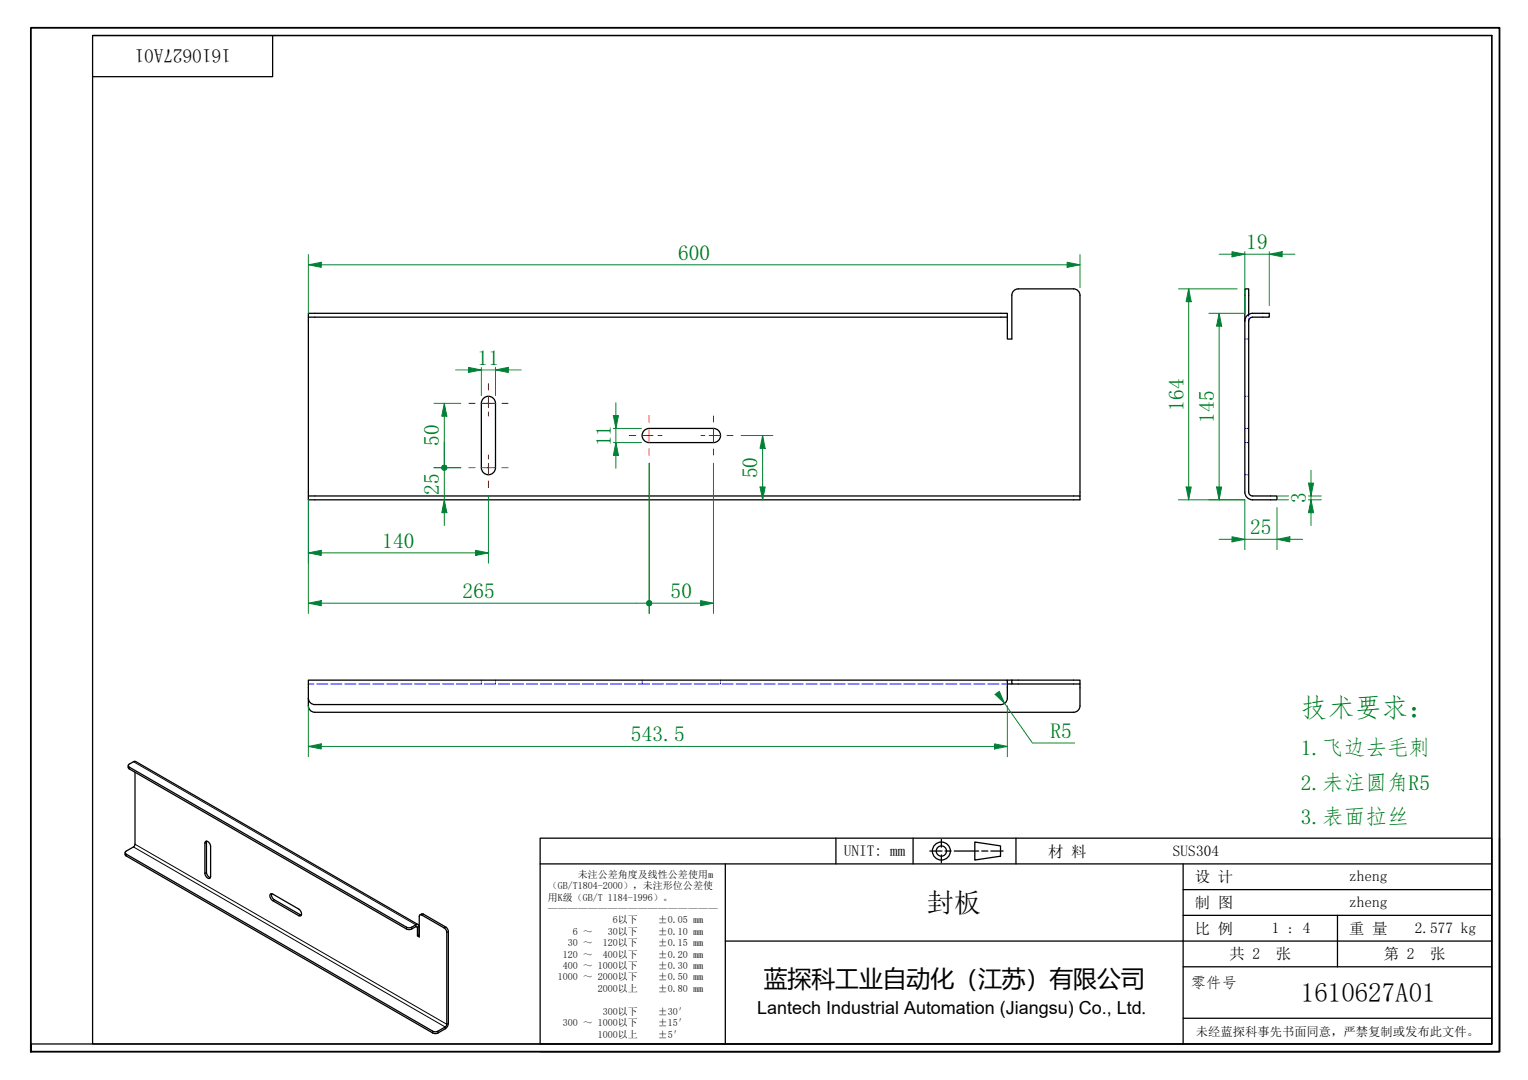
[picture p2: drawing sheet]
<svg xmlns="http://www.w3.org/2000/svg" width="297mm" height="210mm" viewBox="0 0 297 210" stroke-linecap="round" stroke-linejoin="round" font-family="sans-serif">
<g fill="none" stroke="#000" stroke-width=".25">
<path d="M59.9 60.9h135.9v.7h-135.9zM59.9 61.6v34.8M94.1 77.3a1.38 1.38 0 0 1 1.5-.1 1.38 1.38 0 0 1 .7 1.2v12.5a1.37 1.37 0 0 1-1.4 1.4 1.37 1.37 0 0 1-1.3-1.4v-12.5v-.4zM195.8 61.6v4.3h.9v-8.5a1.25 1.25 0 0 1 1.2-1.3h10.8a1.25 1.25 0 0 1 1.2 1.3v39M242.7 61.1v-5h-.7v39.5a1.5 1.5 0 0 0 1.5 1.5h4.7v-.7h-4.7a.75 .75 0 0 1-.8-.8v-33.2a.75 .75 0 0 1 .8-.8h3.2v-.7h-3.2a1.5 1.5 0 0 0-1.5 1.5M59.9 96.4h150v.7h-150zM125.4 83.5l.8-.2h12.5a1.38 1.38 0 0 1 1.4 1.3 1.38 1.38 0 0 1-1.4 1.4h-12.5a1.37 1.37 0 0 1-1.3-.9 1.37 1.37 0 0 1 .5-1.6zM195.8 132.2h14.1v.7h-13.2v-.7M195.8 132.9h.9M209.9 132.9v4.3a1.25 1.25 0 0 1-1.2 1.2h-147.5a1.25 1.25 0 0 1-1.3-1.2v-5h135.9v3.5a1.25 1.25 0 0 1-1.2 1.2h-133.4a1.25 1.25 0 0 1-1.3-1.2M24.9 148.8l.1 .5 .1 .1 53.9 31.2 .7 .1 1.4-.6v1.8l.3-.2M26.2 150.1v14.1l-.3 .4-1.5 .9v.4l59.7 34.5 .7 .1 1.8-.9 .3-.5-.1-18-.5-.7-4.5-2.6-.3 .3v4l-.4-.2"/>
<path d="M24.3 165.7v.5l.2 .2 59.6 34.4 .7 .1 1.9-1 .4-.8v-18.2l-.4-.7-4.4-2.5-.2-.1-.5 .2M39.9 163.6a.81 .81 0 0 1 1 .9v5.9a.42 .42 0 0 1-.3 .4 .42 .42 0 0 1-.5-.4l-.3-.7zM40.2 163.5l-.1 6a1.11 1.11 0 0 0 .8 1.1M52.5 173.8l.2-.1 .3 .1 5.1 2.9a.81 .81 0 0 1 .2 1.3l-5.3-3a1.06 1.06 0 0 1-.5-1.2zM52.8 173.7a1.12 1.12 0 0 0 .5 1.2l5.3 3M81.3 179.7l-54.9-31.7h-.5l-.9 .7 .1 .4 53.9 31.1 .7 .1 1.3-.6h.3l.1 .4 .1 1.7"/>
</g>
<g fill="none" stroke="#00f" stroke-width=".19">
<path d="M242 65.9h.2M242 77h.2M242.5 65.9h.2M242.5 77h.2M242.7 61.1v.4M242.7 62v.4M242 86h.2M242 83.3h.2M242 92.3h.2M242.5 86h.2M242.5 83.3h.2M242.5 92.3h.2"/>
<path d="M59.9 132.9h1.1M61.6 132.9h2.2M64.3 132.9h2.2M67 132.9h2.2M69.7 132.9h2.2M72.4 132.9h2.2M75.2 132.9h2.1M77.9 132.9h2.2M80.6 132.9h2.2M83.3 132.9h2.2M86 132.9h2.2M88.8 132.9h2.1"/>
<path d="M91.5 132.9h2.1M93.6 132.2v.2M93.6 132.7v.2M94.2 132.9h2.2M96.3 132.2v.2M96.3 132.7v.2M96.9 132.9h2.2M99.6 132.9h2.2M102.3 132.9h2.2M105.1 132.9h2.1M107.8 132.9h2.2M110.5 132.9h2.2"/>
<path d="M113.2 132.9h2.2M115.9 132.9h2.2M118.6 132.9h2.2M121.4 132.9h2.1M124.1 132.9h2.2M124.8 132.2v.2M124.8 132.7v.2M126.8 132.9h2.2M129.5 132.9h2.2M132.2 132.9h2.2M135 132.9h2.1M137.7 132.9h2.1"/>
<path d="M140.1 132.2v.2M140.1 132.7v.2M140.4 132.9h2.2M143.1 132.9h2.2M145.8 132.9h2.2M148.5 132.9h2.2M151.3 132.9h2.1M154 132.9h2.1M156.7 132.9h2.2M159.4 132.9h2.2M162.1 132.9h2.2M164.8 132.9h2.2"/>
<path d="M167.6 132.9h2.1M170.3 132.9h2.2M173 132.9h2.2M175.7 132.9h2.2M178.4 132.9h2.2M181.1 132.9h2.2M183.9 132.9h2.1M186.6 132.9h2.2M189.3 132.9h2.2M192 132.9h2.2M194.7 132.9h1.1"/>
</g>
<g fill="none" stroke="#000" stroke-width=".19">
<path d="M25.1 149.1v.3M25.9 148l54.9 31.7v.4l.3 .2 .3-.2M24.5 166v.4M25.9 164.6l60.7 35v.3M26.2 164.1l60.7 35 .3-.2M40.1 169.5l-.3 .2M40.1 163.7l-.3 .2M53.3 174.9l-.3 .1M58.4 177.8l-.3 .2M82.3 177.7l-.3 .1M79 180.2v.4M80 180.2v.4"/>
<path d="M86.7 180.2l-.4 .2M87.2 181.1l-.3 .1M84.1 200.4v.4M85.1 200.4v.4"/>
</g>
<path d="M6 204.4v-1.5v1.5M6 202.9v-197.5h285.5v199h-285.5" fill="none" stroke="#000" stroke-width=".35"/>
<path d="M18 6.9h272v196h-272zM18 6.9h272M53 6.9v8h-35M290 6.9v196h-284" fill="none" stroke="#000" stroke-width=".25"/>
<g fill="none" stroke="#000" stroke-width=".25">
<path d="M105 162.9h185v40h-185zM105 167.9h185M141 167.9v35M162.5 162.9v5M177.5 162.9v5M180.8 165.4h2.3M183 163.2v1.5M183 166.2v1.5M183.7 165.4h1.2M185.5 165.4h4.8M189.5 163.7l5 .7v2l-5 .8zM190.8 165.4h1.2"/>
<path d="M192.6 165.4h2.4M197.5 162.9v5M230 167.9v35M230 177.9h60M230 172.9h60M260 177.9v10M291.5 162.9v41.5h-186.5M141 182.9h149M230 197.9h60M230 187.9h60"/>
<circle cx="183" cy="165.4" r="1.75"/>
<circle cx="183" cy="165.4" r="1"/>
</g>
<g fill="none" stroke="#f00" stroke-width=".19">
<path d="M91.1 78.4h1.3M93.7 78.4h2.5M94.9 74.5v1.3M94.9 77.1v2.1M97.5 78.4h1.3M91.1 90.9h1.3M93.7 90.9h2.5M94.9 80.1v.8M94.9 88.4v.8M94.9 90.1v2.1M94.9 93.5v1.3M97.5 90.9h1.3"/>
<path d="M122.3 84.6h1.3M124.9 84.6h2.1M126.2 80.8v1.3M126.2 83.4v2.5M126.2 87.2v1.3M127.9 84.6h.8M136.2 84.6h.8M137.9 84.6h2.1M138.7 80.8v1.3M138.7 83.4v2.5M138.7 87.2v1.3M141.3 84.6h1.3"/>
</g>
<path d="M59.9 51.5h2.5" fill="none" stroke="#00803f" stroke-width=".19"/>
<path d="M59.9 51.5l2.5-.5v1z" fill="#00803f"/>
<path d="M59.9 51.5l2.5-.5v1zM207.4 51.5h2.5" fill="none" stroke="#00803f" stroke-width=".19"/>
<path d="M207.4 51l2.5 .5-2.5 .5z" fill="#00803f"/>
<path d="M59.9 49.5v11.4M62.4 51.5h145M207.4 51l2.5 .5-2.5 .5zM209.9 49.5v6.4M59.9 107.5h2.5" fill="none" stroke="#00803f" stroke-width=".19"/>
<path d="M59.9 107.5l2.5-.5v1z" fill="#00803f"/>
<path d="M59.9 107.5l2.5-.5v1zM92.4 107.5h2.5" fill="none" stroke="#00803f" stroke-width=".19"/>
<path d="M92.4 107l2.5 .5-2.5 .5z" fill="#00803f"/>
<path d="M59.9 97.1v12.4M86.4 97.1v2.5M94.9 96.3v13.2M62.4 107.5h30M92.4 107l2.5 .5-2.5 .5z" fill="none" stroke="#00803f" stroke-width=".19"/>
<path d="M86.4 97.1l.5 2.5h-1z" fill="#00803f"/>
<path d="M86.4 97.1l.5 2.5h-1zM86.4 88.4v1.9" fill="none" stroke="#00803f" stroke-width=".19"/>
<circle cx="86.4" cy="90.9" r=".62" fill="#00803f"/>
<path d="M84.4 90.9h5.2M86.4 85.9v4.4M86.4 90.9v6.2M86.4 99.6v2.5" fill="none" stroke="#00803f" stroke-width=".19"/>
<circle cx="86.4" cy="90.9" r=".62" fill="#00803f"/>
<path d="M86.4 78.4v2.5" fill="none" stroke="#00803f" stroke-width=".19"/>
<path d="M86.4 78.4l.5 2.5h-1z" fill="#00803f"/>
<path d="M84.4 78.4h5.2M86.4 78.4l.5 2.5h-1zM91.1 71.9h2.5M84.4 90.9h5.2M86.4 80.9v7.5" fill="none" stroke="#00803f" stroke-width=".19"/>
<path d="M91.1 71.4l2.5 .5-2.5 .5z" fill="#00803f"/>
<path d="M91.1 71.4l2.5 .5-2.5 .5zM96.3 71.9h2.5" fill="none" stroke="#00803f" stroke-width=".19"/>
<path d="M96.3 71.9l2.5-.5v1z" fill="#00803f"/>
<path d="M88.6 71.9h2.5M93.6 71.9h2.7M93.6 71.4v5.5M96.3 71.9l2.5-.5v1zM96.3 71.4v5.5M98.8 71.9h2.5M148.3 94.6v2.5" fill="none" stroke="#00803f" stroke-width=".19"/>
<path d="M147.8 94.6h.9l-.4 2.5z" fill="#00803f"/>
<path d="M147.8 94.6h.9l-.4 2.5zM148.3 84.6v2.5" fill="none" stroke="#00803f" stroke-width=".19"/>
<path d="M148.3 84.6l.4 2.5h-.9z" fill="#00803f"/>
<path d="M119.7 80.8v2.5M144.1 84.6h6.1M148.3 84.6l.4 2.5h-.9zM148.3 87.1v7.5" fill="none" stroke="#00803f" stroke-width=".19"/>
<path d="M119.2 80.8h1l-.5 2.5z" fill="#00803f"/>
<path d="M119.2 80.8h1l-.5 2.5zM119.7 86v2.5" fill="none" stroke="#00803f" stroke-width=".19"/>
<path d="M119.7 86l.5 2.5h-1z" fill="#00803f"/>
<path d="M119.7 78.3v2.5M119.2 86h5.5M119.2 83.3h5.5M119.7 86l.5 2.5h-1zM119.7 83.3v2.7M119.7 88.5v2.5M59.9 117.2h2.5" fill="none" stroke="#00803f" stroke-width=".19"/>
<path d="M59.9 117.2l2.5-.5v1z" fill="#00803f"/>
<path d="M59.9 117.2l2.5-.5v1zM123.7 117.2h1.9" fill="none" stroke="#00803f" stroke-width=".19"/>
<circle cx="126.2" cy="117.2" r=".62" fill="#00803f"/>
<path d="M59.9 97.1v22.1M126.2 90v29.2M62.4 117.2h61.3M126.8 117.2h1.9" fill="none" stroke="#00803f" stroke-width=".19"/>
<circle cx="126.2" cy="117.2" r=".62" fill="#00803f"/>
<path d="M136.2 117.2h2.5" fill="none" stroke="#00803f" stroke-width=".19"/>
<path d="M136.2 116.7l2.5 .5-2.5 .5z" fill="#00803f"/>
<path d="M126.2 90v29.2M138.7 90v29.2M128.7 117.2h7.5M136.2 116.7l2.5 .5-2.5 .5zM239.5 104.8h2.5" fill="none" stroke="#00803f" stroke-width=".19"/>
<path d="M239.5 104.3l2.5 .5-2.5 .5z" fill="#00803f"/>
<path d="M239.5 104.3l2.5 .5-2.5 .5zM248.2 104.8h2.5" fill="none" stroke="#00803f" stroke-width=".19"/>
<path d="M248.2 104.8l2.5-.5v1z" fill="#00803f"/>
<path d="M242 97.1v9.7M248.2 98.6v8.2M254.9 93.9v2.5M237 104.8h2.5M242 104.8h6.2M248.2 104.8l2.5-.5v1zM250.7 104.8h2.5" fill="none" stroke="#00803f" stroke-width=".19"/>
<path d="M254.4 93.9h1l-.5 2.5z" fill="#00803f"/>
<path d="M254.4 93.9h1l-.5 2.5zM254.9 97.1v2.5" fill="none" stroke="#00803f" stroke-width=".19"/>
<path d="M254.9 97.1l.5 2.5h-1z" fill="#00803f"/>
<path d="M231.1 56.1v2.5M248.5 96.4h2M248.5 97.1h2M254.4 96.4h2.5M254.4 97.1h2.5M254.9 97.1l.5 2.5h-1zM254.9 91.4v2.5M254.9 96.4v.7M254.9 99.6v2.5" fill="none" stroke="#00803f" stroke-width=".19"/>
<path d="M231.1 56.1l.5 2.5h-1z" fill="#00803f"/>
<path d="M231.1 56.1l.5 2.5h-1zM231.1 94.6v2.5" fill="none" stroke="#00803f" stroke-width=".19"/>
<path d="M230.6 94.6h1l-.5 2.5z" fill="#00803f"/>
<path d="M229.1 56.1h11.4M231.1 58.6v36M237 60.9v2.5M229.1 97.1h12.9M230.6 94.6h1l-.5 2.5z" fill="none" stroke="#00803f" stroke-width=".19"/>
<path d="M237 60.9l.5 2.5h-1z" fill="#00803f"/>
<path d="M237 60.9l.5 2.5h-1zM237 94.6v2.5" fill="none" stroke="#00803f" stroke-width=".19"/>
<path d="M236.5 94.6h1l-.5 2.5z" fill="#00803f"/>
<path d="M239.5 49.4h2.5M235 60.9h7M237 63.4v31.2M235 97.1h7M236.5 94.6h1l-.5 2.5z" fill="none" stroke="#00803f" stroke-width=".19"/>
<path d="M239.5 48.9l2.5 .5-2.5 .5z" fill="#00803f"/>
<path d="M239.5 48.9l2.5 .5-2.5 .5zM246.7 49.4h2.5" fill="none" stroke="#00803f" stroke-width=".19"/>
<path d="M246.7 49.4l2.5-.5v1z" fill="#00803f"/>
<path d="M237 49.4h2.5M242 49.4h4.7M242 48.9v12M246.7 49.4l2.5-.5v1zM246.7 48.9v10.5M249.2 49.4h2.5M59.9 145.1h2.5" fill="none" stroke="#00803f" stroke-width=".19"/>
<path d="M59.9 145.1l2.5-.5v1z" fill="#00803f"/>
<path d="M59.9 145.1l2.5-.5v1zM193.3 145.1h2.5" fill="none" stroke="#00803f" stroke-width=".19"/>
<path d="M193.3 144.6l2.5 .5-2.5 .5z" fill="#00803f"/>
<path d="M59.9 137.2v9.9M193.9 134.7l1.4 2M195.8 137.2v9.9M62.4 145.1h130.9M193.3 144.6l2.5 .5-2.5 .5z" fill="none" stroke="#00803f" stroke-width=".19"/>
<path d="M193.4 135l.9-.6 1 2.3z" fill="#00803f"/>
<path d="M193.4 135l.9-.6 1 2.3zM193.9 134.7l.7 1M195.3 136.7l5.4 7.7h8.2" fill="none" stroke="#00803f" stroke-width=".19"/>
<text font-size="5.2" fill="#008000" x="252.9" y="139.3">技术要求：</text>
<g font-size="5.2">
<text x="180.3" y="177.3">封板</text>
<text x="252.9" y="194.8">1610627A01</text>
</g>
<text font-size="4.6" x="148.5" y="191.9">蓝探科工业自动化（江苏）有限公司</text>
<g font-size="4.2" fill="#008000">
<text x="131.8" y="50.4">600</text>
<text x="242.3" y="48.4">19</text>
<text x="92.9" y="70.9">11</text>
<text x="230" y="79.8" transform="rotate(-90 230 79.8)">164</text>
<text x="236" y="82.2" transform="rotate(-90 236 82.2)">145</text>
<text x="85.3" y="86.7" transform="rotate(-90 85.3 86.7)">50</text>
<text x="118.7" y="86.7" transform="rotate(-90 118.7 86.7)">11</text>
<text x="147.2" y="93" transform="rotate(-90 147.2 93)">50</text>
<text x="85.3" y="96.1" transform="rotate(-90 85.3 96.1)">25</text>
<text x="253.8" y="97.7" transform="rotate(-90 253.8 97.7)">3</text>
<text x="74.3" y="106.4">140</text>
<text x="243" y="103.8">25</text>
<text x="89.9" y="116.2">265</text>
<text x="130.4" y="116.2">50</text>
<text x="204.2" y="143.4">R5</text>
<text x="122.6" y="144">543.5</text>
<text x="252.9" y="146.8">1.飞边去毛刺</text>
<text x="252.9" y="153.5">2.未注圆角R5</text>
<text x="252.9" y="160.2">3.表面拉丝</text>
</g>
<text font-size="3.7" x="44.9" y="9.6" transform="rotate(180 44.9 9.6)">1610627A01</text>
<text font-size="3.5" x="147.2" y="197.1">Lantech Industrial Automation (Jiangsu) Co., Ltd.</text>
<g font-size="3">
<text x="164" y="166.4">UNIT: mm</text>
<text x="203.8" y="166.5">材 料</text>
<text x="228" y="166.4">SUS304</text>
<text x="232.3" y="171.5">设 计</text>
<text x="262.3" y="171.2">zheng</text>
<text x="232.3" y="176.5">制 图</text>
<text x="262.3" y="176.2">zheng</text>
<text x="232.3" y="181.5">比 例</text>
<text x="247.3" y="181.4">1 : 4</text>
<text x="262.3" y="181.5">重 量</text>
<text x="275" y="181.2">2.577 kg</text>
<text x="231.5" y="192">零件号</text>
<text x="239" y="186.5">共 2</text>
<text x="248" y="186.5">张</text>
<text x="269" y="186.5">第 2</text>
<text x="278" y="186.5">张</text>
</g>
<text font-size="2.4" x="232.5" y="201.3">未经蓝探科事先书面同意，严禁复制或发布此文件。</text>
<g font-size="1.9">
<text x="106.5" y="172.8">（GB/T1804-2000），未注形位公差使</text>
<text x="112.3" y="170.6">未注公差角度及线性公差使用m</text>
<text x="106.5" y="175">用K级（GB/T 1184-1996）。</text>
<text x="106.5" y="177.2">—————————————————</text>
<text x="119.1" y="179.5">6以下</text>
<text x="127.9" y="179.5">±0.05 mm</text>
<text x="110.4" y="183.9">30 ～</text>
<text x="111.4" y="181.7">6 ～</text>
<text x="117.2" y="183.9">120以下</text>
<text x="118.2" y="181.7">30以下</text>
<text x="127.9" y="181.7">±0.10 mm</text>
<text x="127.9" y="183.9">±0.15 mm</text>
<text x="108.4" y="190.6">1000 ～ 2000以下</text>
<text x="109.4" y="186.1">120 ～</text>
<text x="109.4" y="188.3">400 ～ 1000以下</text>
<text x="117.2" y="186.1">400以下</text>
<text x="127.9" y="186.1">±0.20 mm</text>
<text x="127.9" y="188.3">±0.30 mm</text>
<text x="127.9" y="190.6">±0.50 mm</text>
<text x="116.2" y="192.8">2000以上</text>
<text x="117.2" y="197.2">300以下</text>
<text x="127.9" y="192.8">±0.80 mm</text>
<text x="127.9" y="197.2">±30′</text>
<text x="109.4" y="199.4">300 ～ 1000以下</text>
<text x="116.2" y="201.7">1000以上</text>
<text x="127.9" y="199.4">±15′</text>
<text x="127.9" y="201.7">±5′</text>
</g>
</svg>
